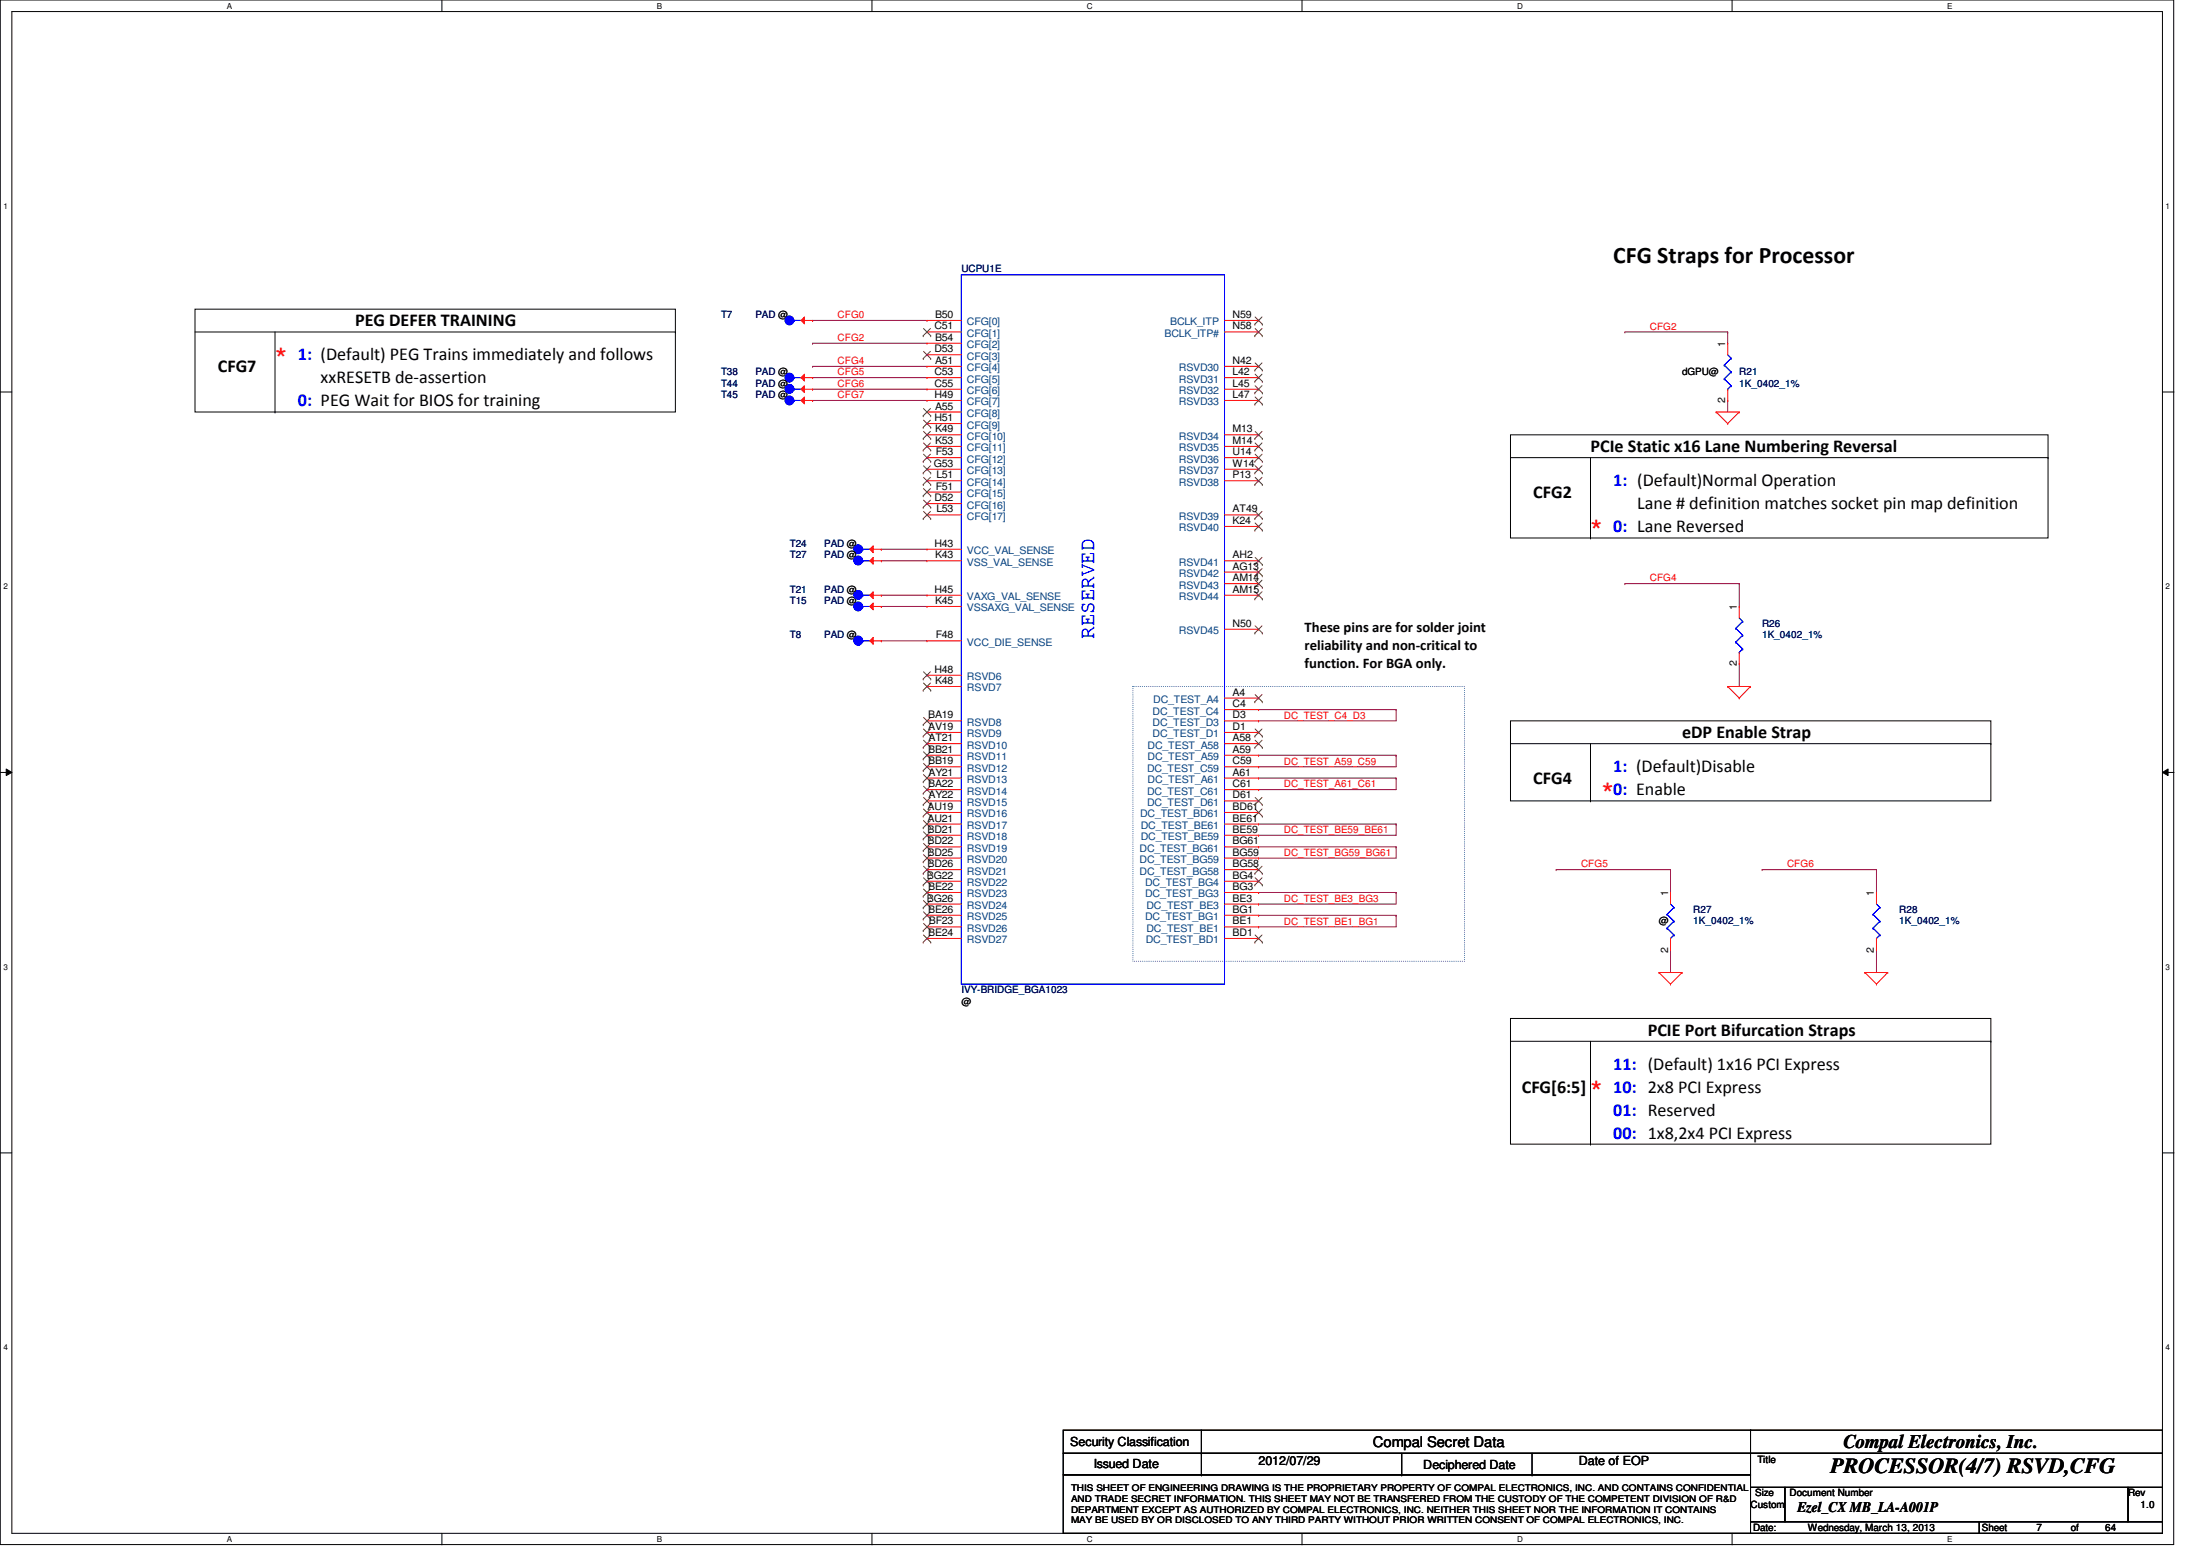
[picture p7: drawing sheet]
<svg xmlns="http://www.w3.org/2000/svg" width="297mm" height="210mm" viewBox="0 0 297 210" stroke-linecap="round" stroke-linejoin="round" font-family="sans-serif">
<path d="M0 0h294.4v209.2h-294.4zM1.6 1.6h291.3v206h-291.3z" fill="none" stroke="#000" stroke-width=".14"/>
<g fill="#fff">
<path d="M30.7 .2h.7v1.2h-.7z"/>
<path d="M30.7 207.9h.7v1.1h-.7z"/>
</g>
<path d="M59.9 0v1.6M59.9 207.6v1.6" fill="none" stroke="#000" stroke-width=".14"/>
<g fill="#fff">
<path d="M89 .2h.7v1.2h-.7z"/>
<path d="M89 207.9h.7v1.1h-.7z"/>
</g>
<path d="M118.1 0v1.6M118.1 207.6v1.6" fill="none" stroke="#000" stroke-width=".14"/>
<g fill="#fff">
<path d="M147.2 .2h.8v1.2h-.8z"/>
<path d="M147.2 207.9h.8v1.1h-.8z"/>
</g>
<path d="M176.4 0v1.6M176.4 207.6v1.6" fill="none" stroke="#000" stroke-width=".14"/>
<g fill="#fff">
<path d="M205.5 .2h.7v1.2h-.7z"/>
<path d="M205.5 207.9h.7v1.1h-.7z"/>
</g>
<path d="M234.6 0v1.6M234.6 207.6v1.6" fill="none" stroke="#000" stroke-width=".14"/>
<g fill="#fff">
<path d="M263.7 .2h.8v1.2h-.8z"/>
<path d="M263.7 207.9h.8v1.1h-.8z"/>
<path d="M.5 27.3h.6v1.2h-.6z"/>
<path d="M293.3 27.3h.6v1.2h-.6z"/>
<path d="M.5 78.8h.6v1.2h-.6z"/>
<path d="M293.3 78.8h.6v1.2h-.6z"/>
</g>
<path d="M0 53.1h1.6M292.9 53.1h1.6" fill="none" stroke="#000" stroke-width=".14"/>
<g fill="#fff">
<path d="M.5 130.3h.6v1.2h-.6z"/>
<path d="M293.3 130.3h.6v1.2h-.6z"/>
</g>
<path d="M0 104.6h1.6M.8 104.1l.8 .5-.8 .4zM292.9 104.6l.8-.5v.9zM292.9 104.6h1.6" fill="none" stroke="#000" stroke-width=".14"/>
<path d="M.8 104.1l.8 .5-.8 .4zM292.9 104.6l.8-.5v.9z" fill="#000"/>
<g fill="#fff">
<path d="M.5 181.9h.6v1.1h-.6z"/>
<path d="M293.3 181.9h.6v1.1h-.6z"/>
</g>
<g fill="none" stroke="#000" stroke-width=".14">
<path d="M26.4 41.9h65.1v13.9h-65.1zM26.4 45h65.1M37.2 55.8h.1M37.2 45v10.8M91.5 45h.1M204.6 58.9h72.8v14h-72.8zM204.6 62h72.8M215.4 72.9h.1M215.4 62v10.9M277.4 62h.1M204.6 97.6h65.1v10.9h-65.1zM204.6 100.7h65.1"/>
<path d="M215.4 108.5h.1M215.4 100.7v7.8M269.7 100.7h.1M204.6 137.9h65.1v17h-65.1zM0 156.1h1.6M204.6 141h65.1M215.4 154.9h.1M215.4 141v13.9M269.7 141h.1M292.9 156.1h1.6M144 193.7h93.1v3.1h-93.1zM144 196.8h93.1v2.9h-93.1z"/>
<path d="M144 199.7h93.1v7.9h-93.1zM162.7 196.8h.1M162.7 199.7h.1M162.7 193.7v6M189.9 199.7h.1M189.9 196.8v2.9M207.5 199.7h.1M207.5 196.8v2.9M237.1 193.7h55.8v3.1h-55.8zM237.1 196.8h55.8v4.6h-55.8zM237.1 201.4h4.7v4.7h-4.7zM237.1 206.1h31v1.5h-31z"/>
<path d="M241.8 201.4h46.4v4.7h-46.4zM268.1 206.1h24.8v1.5h-24.8zM288.2 201.4h4.7v4.7h-4.7z"/>
</g>
<path d="M153.5 93h44.9v37.2h-44.9z" fill="none" stroke="#00f" stroke-width=".14" stroke-dasharray="0 .3"/>
<g fill="none" stroke="#800040" stroke-width=".14">
<path d="M110.1 46.5h.1M110.1 49.6h.1M110.1 51.1h.1M110.1 52.7h.1M110.1 54.2h.1M110.1 43.4h.1M110.1 46.5h15.5M110.1 49.6h15.5M110.1 51.1h15.5M110.1 52.7h15.5M110.1 54.2h15.5M110.1 43.4h15.5"/>
<path d="M220.1 45h.1M220.1 45h13.9M234 45h.1M234 54.2h.1M234 45v1.5M234 54.2v1.6M119.4 74.4h.1M119.4 75.9h.1M119.4 74.4h6.2M119.4 75.9h6.2M220.1 79h.1M220.1 79h15.5"/>
<path d="M235.6 79h.1M235.6 79v3.1M119.4 86.8h.1M119.4 82.1h.1M119.4 80.6h.1M119.4 86.8h6.2M119.4 82.1h6.2M119.4 80.6h6.2M170.5 96.1h.1M170.5 97.6h.1M170.5 96.1h18.6M189.1 96.1h.1"/>
<path d="M189.1 96.1v1.5h-18.6M235.6 89.9h.1M235.6 89.9v3.1M170.5 102.3h.1M170.5 103.8h.1M170.5 105.4h.1M170.5 106.9h.1M170.5 113.1h.1M170.5 111.6h.1M170.5 114.7h.1M170.5 116.2h.1M170.5 102.3h18.6"/>
<path d="M170.5 105.4h18.6M170.5 111.6h18.6M170.5 114.7h18.6M189.1 102.3h.1M189.1 105.4h.1M189.1 114.7h.1M189.1 111.6h.1M189.1 102.3v1.5h-18.6M189.1 105.4v1.5h-18.6M189.1 111.6v1.5h-18.6M189.1 114.7v1.5h-18.6M210.8 117.8h.1"/>
<path d="M210.8 117.8h15.5M226.3 117.8h.1M226.3 117.8v3.1M238.7 117.8h.1M238.7 117.8h15.5M254.2 117.8h.1M254.2 117.8v3.1M170.5 122.4h.1M170.5 120.9h.1M170.5 124h.1M170.5 125.5h.1M170.5 120.9h18.6"/>
<path d="M170.5 124h18.6M189.1 120.9h.1M189.1 124h.1M189.1 120.9v1.5h-18.6M189.1 124v1.5h-18.6M226.3 128.6h.1M226.3 128.6v3.1M254.2 128.6h.1M254.2 128.6v3.1"/>
</g>
<g fill="none" stroke="#f00" stroke-width=".14">
<path d="M232.4 55.8h.1M232.4 55.8h3.2M232.4 55.8l1.6 1.6M234 57.4h.1M235.6 55.8h.1M235.6 55.8l-1.6 1.6M234 93h.1M234 93h3.1M234 93l1.6 1.5M235.6 94.5h.1M237.1 93h.1M237.1 93l-1.5 1.5"/>
<path d="M224.7 131.7h.1M224.7 131.7h3.1M224.7 131.7l1.6 1.6M226.3 133.3h.1M227.8 131.7h.1M227.8 131.7l-1.5 1.6M252.6 131.7h.1M252.6 131.7h3.1M252.6 131.7l1.6 1.6M254.2 133.3h.1M255.7 131.7h.1M255.7 131.7l-1.5 1.6"/>
</g>
<circle cx="106.9" cy="54.2" r=".59" fill="#00f"/>
<g fill="none" stroke="#00f" stroke-width=".14">
<path d="M107.6 54.2h.1M107.6 54.2h.9"/>
<circle cx="106.9" cy="54.2" r=".59"/>
</g>
<circle cx="106.9" cy="54.2" r=".59" fill="#00f"/>
<g fill="none" stroke="#00f" stroke-width=".14">
<path d="M107.6 54.2h.1M107.6 54.2h.9"/>
<circle cx="106.9" cy="54.2" r=".59"/>
</g>
<path d="M108.5 54.2l.5-.4v.9z" fill="#f00"/>
<path d="M108.5 54.2l.5-.4v.9zM108.5 54.2h1.6M110.1 54.2h.1" fill="none" stroke="#f00" stroke-width=".14"/>
<circle cx="116.2" cy="86.8" r=".6" fill="#00f"/>
<g fill="none" stroke="#00f" stroke-width=".14">
<path d="M116.9 86.8h.1M116.9 86.8h.9"/>
<circle cx="116.2" cy="86.8" r=".6"/>
</g>
<circle cx="116.2" cy="86.8" r=".6" fill="#00f"/>
<g fill="none" stroke="#00f" stroke-width=".14">
<path d="M116.9 86.8h.1M116.9 86.8h.9"/>
<circle cx="116.2" cy="86.8" r=".6"/>
</g>
<path d="M117.8 86.8l.5-.5v.9z" fill="#f00"/>
<path d="M117.8 86.8l.5-.5v.9zM117.8 86.8h1.6M119.4 86.8h.1" fill="none" stroke="#f00" stroke-width=".14"/>
<circle cx="116.2" cy="82.1" r=".59" fill="#00f"/>
<g fill="none" stroke="#00f" stroke-width=".14">
<path d="M116.9 82.1h.1M116.9 82.1h.9"/>
<circle cx="116.2" cy="82.1" r=".59"/>
</g>
<circle cx="116.2" cy="82.1" r=".59" fill="#00f"/>
<g fill="none" stroke="#00f" stroke-width=".14">
<path d="M116.9 82.1h.1M116.9 82.1h.9"/>
<circle cx="116.2" cy="82.1" r=".59"/>
</g>
<path d="M117.8 82.1l.5-.4v.9z" fill="#f00"/>
<path d="M117.8 82.1l.5-.4v.9zM117.8 82.1h1.6M119.4 82.1h.1M226.3 120.9h.1M226.3 128.6h.1M226.3 120.9v1.5M226.3 127.1v1.5" fill="none" stroke="#f00" stroke-width=".14"/>
<path d="M225.8 123.8h.1M225.8 125.7h.1M225.8 123.8l.9 1M225.8 125.7l.9 .9M226.3 127.1h.1M226.3 122.4l.4 .5M226.7 122.9h.1M226.7 124.8h.1M226.7 126.6h.1M226.7 122.9l-.9 .9M226.7 124.8l-.9 .9M226.7 126.6l-.4 .5" fill="none" stroke="#00f" stroke-width=".14"/>
<circle cx="116.2" cy="80.6" r=".59" fill="#00f"/>
<g fill="none" stroke="#00f" stroke-width=".14">
<path d="M116.9 80.6h.1M116.9 80.6h.9"/>
<circle cx="116.2" cy="80.6" r=".59"/>
</g>
<circle cx="116.2" cy="80.6" r=".59" fill="#00f"/>
<g fill="none" stroke="#00f" stroke-width=".14">
<path d="M116.9 80.6h.1M116.9 80.6h.9"/>
<circle cx="116.2" cy="80.6" r=".59"/>
</g>
<path d="M117.8 80.6l.5-.5v1z" fill="#f00"/>
<path d="M117.8 80.6l.5-.5v1zM117.8 80.6h1.6M119.4 80.6h.1" fill="none" stroke="#f00" stroke-width=".14"/>
<circle cx="116.2" cy="74.4" r=".59" fill="#00f"/>
<g fill="none" stroke="#00f" stroke-width=".14">
<path d="M116.9 74.4h.1M116.9 74.4h.9"/>
<circle cx="116.2" cy="74.4" r=".59"/>
</g>
<circle cx="116.2" cy="74.4" r=".59" fill="#00f"/>
<g fill="none" stroke="#00f" stroke-width=".14">
<path d="M116.9 74.4h.1M116.9 74.4h.9"/>
<circle cx="116.2" cy="74.4" r=".59"/>
</g>
<path d="M117.8 74.4l.5-.5v.9z" fill="#f00"/>
<path d="M117.8 74.4l.5-.5v.9zM117.8 74.4h1.6M119.4 74.4h.1" fill="none" stroke="#f00" stroke-width=".14"/>
<circle cx="106.9" cy="43.4" r=".59" fill="#00f"/>
<g fill="none" stroke="#00f" stroke-width=".14">
<path d="M107.6 43.4h.1M107.6 43.4h.9"/>
<circle cx="106.9" cy="43.4" r=".59"/>
</g>
<circle cx="106.9" cy="43.4" r=".59" fill="#00f"/>
<g fill="none" stroke="#00f" stroke-width=".14">
<path d="M107.6 43.4h.1M107.6 43.4h.9"/>
<circle cx="106.9" cy="43.4" r=".59"/>
</g>
<path d="M108.5 43.4l.5-.5v1z" fill="#f00"/>
<path d="M108.5 43.4l.5-.5v1zM108.5 43.4h1.6M110.1 43.4h.1" fill="none" stroke="#f00" stroke-width=".14"/>
<circle cx="116.2" cy="75.9" r=".59" fill="#00f"/>
<g fill="none" stroke="#00f" stroke-width=".14">
<path d="M116.9 75.9h.1M116.9 75.9h.9"/>
<circle cx="116.2" cy="75.9" r=".59"/>
</g>
<circle cx="116.2" cy="75.9" r=".59" fill="#00f"/>
<g fill="none" stroke="#00f" stroke-width=".14">
<path d="M116.9 75.9h.1M116.9 75.9h.9"/>
<circle cx="116.2" cy="75.9" r=".59"/>
</g>
<path d="M117.8 75.9l.5-.4v.9z" fill="#f00"/>
<path d="M117.8 75.9l.5-.4v.9zM117.8 75.9h1.6M119.4 75.9h.1M235.6 82.1h.1M235.6 89.9h.1M235.6 82.1v1.6M235.6 88.3v1.6M254.2 120.9h.1M254.2 128.6h.1M254.2 120.9v1.5M254.2 127.1v1.5" fill="none" stroke="#f00" stroke-width=".14"/>
<g fill="none" stroke="#00f" stroke-width=".14">
<path d="M235.1 85.1h.1M235.1 87h.1M235.1 85.1l.9 .9M235.1 87l.9 .9M235.6 88.3h.1M235.6 83.7l.4 .5M236 84.2h.1M236 86h.1M236 87.9h.1M236 84.2l-.9 .9M236 86l-.9 1M236 87.9l-.4 .4"/>
<path d="M253.7 123.8h.1M253.7 125.7h.1M253.7 123.8l.9 1M253.7 125.7l.9 .9M254.2 127.1h.1M254.2 122.4l.4 .5M254.6 122.9h.1M254.6 124.8h.1M254.6 126.6h.1M254.6 122.9l-.9 .9M254.6 124.8l-.9 .9M254.6 126.6l-.4 .5"/>
</g>
<circle cx="106.9" cy="51.1" r=".59" fill="#00f"/>
<g fill="none" stroke="#00f" stroke-width=".14">
<path d="M107.6 51.1h.1M107.6 51.1h.9"/>
<circle cx="106.9" cy="51.1" r=".59"/>
</g>
<circle cx="106.9" cy="51.1" r=".59" fill="#00f"/>
<g fill="none" stroke="#00f" stroke-width=".14">
<path d="M107.6 51.1h.1M107.6 51.1h.9"/>
<circle cx="106.9" cy="51.1" r=".59"/>
</g>
<path d="M108.5 51.1l.5-.4v.9z" fill="#f00"/>
<path d="M108.5 51.1l.5-.4v.9zM108.5 51.1h1.6M110.1 51.1h.1M234 46.5h.1M234 54.2h.1M234 46.5v1.5M234 52.7v1.5" fill="none" stroke="#f00" stroke-width=".14"/>
<path d="M233.5 49.4h.1M233.5 51.3h.1M233.5 49.4l1 1M233.5 51.3l1 .9M234 52.7h.1M234 48l.5 .5M234.5 48.5h.1M234.5 50.4h.1M234.5 52.2h.1M234.5 48.5l-1 .9M234.5 50.4l-1 .9M234.5 52.2l-.5 .5" fill="none" stroke="#00f" stroke-width=".14"/>
<circle cx="106.9" cy="52.7" r=".59" fill="#00f"/>
<g fill="none" stroke="#00f" stroke-width=".14">
<path d="M107.6 52.7h.1M107.6 52.7h.9"/>
<circle cx="106.9" cy="52.7" r=".59"/>
</g>
<circle cx="106.9" cy="52.7" r=".59" fill="#00f"/>
<g fill="none" stroke="#00f" stroke-width=".14">
<path d="M107.6 52.7h.1M107.6 52.7h.9"/>
<circle cx="106.9" cy="52.7" r=".59"/>
</g>
<path d="M108.5 52.7l.5-.5v1z" fill="#f00"/>
<g fill="none" stroke="#f00" stroke-width=".14">
<path d="M108.5 52.7l.5-.5v1zM108.5 52.7h1.6M110.1 52.7h.1M125.6 43.4h.1M125.6 45h.1M125.6 46.5h.1M125.6 48h.1M125.6 49.6h.1M125.6 51.1h.1M125.6 52.7h.1M125.6 54.2h.1M125.6 55.8h.1"/>
<path d="M125.6 57.4h.1M125.6 58.9h.1M125.6 52.7h4.6M125.6 43.4h4.6M125.6 45h4.6M125.6 46.5h4.6M125.6 48h4.6M125.6 49.6h4.6M125.6 51.1h4.6M125.6 54.2h4.6M125.6 55.8h4.6M125.6 57.4h4.6"/>
<path d="M125.6 58.9h4.6M165.9 52.7h4.6M165.9 43.4h4.6M165.9 45h4.6M165.9 49.6h4.6M165.9 51.1h4.6M165.9 54.2h4.6M165.9 58.9h4.6M170.5 49.6h.1M170.5 51.1h.1M170.5 52.7h.1M170.5 54.2h.1"/>
<path d="M170.5 58.9h.1M170.5 43.4h.1M170.5 45h.1M125.6 60.5h.1M125.6 62h.1M125.6 63.5h.1M125.6 65.1h.1M125.6 66.6h.1M125.6 68.2h.1M125.6 69.7h.1M125.6 74.4h.1M125.6 75.9h.1"/>
<path d="M125.6 60.5h4.6M125.6 62h4.6M125.6 63.5h4.6M125.6 65.1h4.6M125.6 66.6h4.6M125.6 68.2h4.6M125.6 69.7h4.6M125.6 74.4h4.6M125.6 75.9h4.6M165.9 60.5h4.6M165.9 62h4.6M165.9 63.5h4.6"/>
<path d="M165.9 65.1h4.6M165.9 69.7h4.6M165.9 75.9h4.6M165.9 77.5h4.6M165.9 79h4.6M165.9 71.3h4.6M170.5 75.9h.1M170.5 77.5h.1M170.5 79h.1M170.5 60.5h.1M170.5 62h.1M170.5 63.5h.1"/>
<path d="M170.5 65.1h.1M170.5 69.7h.1M170.5 71.3h.1M125.6 80.6h.1M125.6 82.1h.1M125.6 86.8h.1M125.6 97.6h.1M125.6 99.2h.1M125.6 91.4h.1M125.6 93h.1M125.6 99.2h4.6M125.6 97.6h4.6"/>
<path d="M125.6 80.6h4.6M125.6 82.1h4.6M125.6 86.8h4.6M125.6 91.4h4.6M125.6 93h4.6M165.9 94.5h4.6M165.9 96.1h4.6M165.9 99.2h4.6M165.9 97.6h4.6M165.9 80.6h4.6M165.9 85.2h4.6M170.5 94.5h.1"/>
<path d="M170.5 96.1h.1M170.5 99.2h.1M170.5 97.6h.1M170.5 80.6h.1M170.5 85.2h.1M125.6 100.7h.1M125.6 102.3h.1M125.6 103.8h.1M125.6 105.4h.1M125.6 106.9h.1M125.6 108.5h.1M125.6 110h.1"/>
<path d="M125.6 111.6h.1M125.6 113.1h.1M125.6 114.7h.1M125.6 116.2h.1M125.6 117.8h.1M125.6 119.3h.1M125.6 100.7h4.6M125.6 102.3h4.6M125.6 105.4h4.6M125.6 110h4.6M125.6 113.1h4.6M125.6 111.6h4.6"/>
<path d="M125.6 119.3h4.6M125.6 117.8h4.6M125.6 116.2h4.6M125.6 114.7h4.6M125.6 103.8h4.6M125.6 106.9h4.6M125.6 108.5h4.6M165.9 100.7h4.6M165.9 102.3h4.6M165.9 105.4h4.6M165.9 110h4.6M165.9 113.1h4.6"/>
<path d="M165.9 111.6h4.6M165.9 119.3h4.6M165.9 117.8h4.6M165.9 116.2h4.6M165.9 114.7h4.6M165.9 103.8h4.6M165.9 106.9h4.6M165.9 108.5h4.6M170.5 100.7h.1M170.5 102.3h.1M170.5 105.4h.1M170.5 110h.1"/>
<path d="M170.5 113.1h.1M170.5 111.6h.1M170.5 119.3h.1M170.5 117.8h.1M170.5 116.2h.1M170.5 114.7h.1M170.5 103.8h.1M170.5 106.9h.1M170.5 108.5h.1M125.6 120.9h.1M125.6 122.4h.1M125.6 124h.1"/>
<path d="M125.6 125.5h.1M125.6 127.1h.1M125.6 127.1h4.6M125.6 125.5h4.6M125.6 122.4h4.6M125.6 124h4.6M125.6 120.9h4.6M165.9 127.1h4.6M165.9 125.5h4.6M165.9 122.4h4.6M165.9 124h4.6M165.9 120.9h4.6"/>
<path d="M170.5 127.1h.1M170.5 125.5h.1M170.5 122.4h.1M170.5 124h.1M170.5 120.9h.1"/>
</g>
<path d="M130.2 37.2h35.7v96.1h-35.7z" fill="none" stroke="#00f" stroke-width=".14"/>
<g fill="none" stroke="#804000" stroke-width=".14">
<path d="M125 45.5h.1M125 48.6h.1M125 56.3h.1M125 57.9h.1M125 59.4h.1M125.1 44.5l1 1M125.1 47.6l1 1M125.1 55.3l1 1M125.1 56.9l1 1M125.1 58.4l1 1M125.1 60l1 1M126 44.5l-1 1"/>
<path d="M126 47.6l-1 1M126 55.3l-1 1M126 56.9l-1 1M126 58.4l-1 1M126 60l-1 1M126.1 45.5h.1M126.1 48.6h.1M126.1 56.3h.1M126.1 57.9h.1M126.1 59.4h.1M170 50.1h.1M170 51.6h.1"/>
<path d="M170 53.2h.1M170 54.7h.1M170 59.4h.1M170 43.9h.1M170 45.5h.1M170 49.1l1 1M170 50.7l1 .9M170 52.2l1 1M170 53.8l1 .9M170 58.4l1 1M170 60l1 1M170 42.9l1 1"/>
<path d="M170 44.5l1 1M170.9 53.8l-.9 .9M170.9 58.4l-.9 1M170.9 49.1l-.9 1M170.9 50.7l-.9 .9M170.9 52.2l-.9 1M170.9 60l-.9 1M170.9 42.9l-.9 1M170.9 44.5l-.9 1M171 50.1h.1M171 51.6h.1M171 53.2h.1"/>
<path d="M171 54.7h.1M171 59.4h.1M171 43.9h.1M171 45.5h.1M125 61h.1M125 62.5h.1M125 64.1h.1M125 65.6h.1M125 67.1h.1M125 68.7h.1M125 70.2h.1M125.1 61.5l1 1"/>
<path d="M125.1 63.1l1 1M125.1 64.6l1 1M125.1 66.2l1 .9M125.1 67.7l1 1M125.1 69.3l1 .9M126 61.5l-1 1M126 63.1l-1 1M126 64.6l-1 1M126 66.2l-1 .9M126 67.7l-1 1M126 69.3l-1 .9M126.1 61h.1"/>
<path d="M126.1 62.5h.1M126.1 64.1h.1M126.1 65.6h.1M126.1 67.1h.1M126.1 68.7h.1M126.1 70.2h.1M170 76.5h.1M170 78h.1M170 79.5h.1M170 61h.1M170 62.5h.1M170 64.1h.1"/>
<path d="M170 65.6h.1M170 70.2h.1M170 71.8h.1M170 75.5l1 1M170 77l1 1M170 78.6l1 .9M170 61.5l1 1M170 63.1l1 1M170 64.6l1 1M170 69.3l1 .9M170 70.8l1 1M170.9 75.5l-.9 1"/>
<path d="M170.9 77l-.9 1M170.9 78.6l-.9 .9M170.9 63.1l-.9 1M170.9 61.5l-.9 1M170.9 64.6l-.9 1M170.9 69.3l-.9 .9M170.9 70.8l-.9 1M171 76.5h.1M171 78h.1M171 79.5h.1M171 61h.1M171 62.5h.1"/>
<path d="M171 64.1h.1M171 65.6h.1M171 70.2h.1M171 71.8h.1M125 98.1h.1M125 99.7h.1M125 91.9h.1M125 93.5h.1M125.1 97.2l1 .9M125.1 98.7l1 1M125.1 91l1 .9M125.1 92.5l1 1"/>
<path d="M126 97.2l-1 .9M126 98.7l-1 1M126 91l-1 .9M126 92.5l-1 1M126.1 98.1h.1M126.1 99.7h.1M126.1 91.9h.1M126.1 93.5h.1M170 95h.1M170 99.7h.1M170 81.1h.1M170 85.7h.1"/>
<path d="M170 94.1l1 .9M170 98.7l1 1M170 80.1l1 1M170 84.8l1 .9M170.9 94.1l-.9 .9M170.9 98.7l-.9 1M170.9 80.1l-.9 1M170.9 84.8l-.9 .9M171 95h.1M171 99.7h.1M171 81.1h.1M171 85.7h.1"/>
<path d="M125 101.2h.1M125 102.8h.1M125 104.4h.1M125 105.9h.1M125 107.4h.1M125 109h.1M125 110.5h.1M125 112.1h.1M125 113.6h.1M125 115.2h.1M125 116.7h.1M125 118.3h.1"/>
<path d="M125 119.8h.1M125.1 100.2l1 1M125.1 101.8l1 1M125.1 103.4l1 1M125.1 104.9l1 1M125.1 106.5l1 .9M125.1 108l1 1M125.1 109.6l1 .9M125.1 111.1l1 1M125.1 112.6l1 1M125.1 114.2l1 1M125.1 115.7l1 1"/>
<path d="M125.1 117.3l1 1M125.1 118.9l1 .9M126 100.2l-1 1M126 101.8l-1 1M126 103.4l-1 1M126 104.9l-1 1M126 106.5l-1 .9M126 108l-1 1M126 109.6l-1 .9M126 111.1l-1 1M126 112.6l-1 1M126 114.2l-1 1"/>
<path d="M126 115.7l-1 1M126 117.3l-1 1M126 118.9l-1 .9M126.1 101.2h.1M126.1 102.8h.1M126.1 104.4h.1M126.1 105.9h.1M126.1 107.4h.1M126.1 109h.1M126.1 110.5h.1M126.1 112.1h.1M126.1 113.6h.1"/>
<path d="M126.1 115.2h.1M126.1 116.7h.1M126.1 118.3h.1M126.1 119.8h.1M170 101.2h.1M170 110.5h.1M170 119.8h.1M170 118.3h.1M170 109h.1M170 100.2l1 1M170 109.6l1 .9M170 118.9l1 .9"/>
<path d="M170 117.3l1 1M170 108l1 1M170.9 100.2l-.9 1M170.9 109.6l-.9 .9M170.9 118.9l-.9 .9M170.9 117.3l-.9 1M170.9 108l-.9 1M171 101.2h.1M171 110.5h.1M171 119.8h.1M171 118.3h.1M171 109h.1"/>
<path d="M125 121.4h.1M125 122.9h.1M125 124.5h.1M125 126h.1M125 127.6h.1M125.1 120.4l1 1M125.1 122l1 .9M125.1 123.5l1 1M125.1 125.1l1 .9M125.1 126.6l1 1M126 120.4l-1 1M126 122l-1 .9"/>
<path d="M126 125.1l-1 .9M126 123.5l-1 1M126 126.6l-1 1M126.1 121.4h.1M126.1 122.9h.1M126.1 124.5h.1M126.1 126h.1M126.1 127.6h.1M170 127.6h.1M170 126.6l1 1M170.9 126.6l-.9 1M171 127.6h.1"/>
</g>
<g font-size="4.1" fill="#f00">
<text x="37.2" y="50.2">*</text>
<text x="215.4" y="73.4">*</text>
<text x="217" y="109.1">*</text>
<text x="215.4" y="149.4">*</text>
</g>
<text font-size="3.2" x="218.5" y="35.6">CFG Straps for Processor</text>
<text font-size="2.9" fill="#00f" x="148.2" y="86.5" transform="rotate(-90 148.2 86.5)">RESERVED</text>
<text font-size="2.9" x="247.9" y="199.4">PROCESSOR(4/7) RSVD,CFG</text>
<text font-size="2.6" x="249.7" y="196">Compal Electronics, Inc.</text>
<g font-size="2.5">
<text x="48.1" y="44.2">PEG DEFER TRAINING</text>
<text x="29.5" y="50.4">CFG7</text>
<text x="43.4" y="51.8">xxRESETB de-assertion</text>
<text x="215.4" y="61.2">PCIe Static x16 Lane Numbering Reversal</text>
<text x="207.7" y="67.4">CFG2</text>
<text x="221.8" y="68.9">Lane # definition matches socket pin map definition</text>
<text x="227.8" y="99.9">eDP Enable Strap</text>
<text x="207.7" y="106.2">CFG4</text>
<text x="223.2" y="140.3">PCIE Port Bifurcation Straps</text>
<text x="206.1" y="148">CFG[6:5]</text>
</g>
<g font-size="2.5" fill="#00f">
<text x="40.3" y="48.8">1: (Default) PEG Trains immediately and follows</text>
<text x="40.3" y="55">0: PEG Wait for BIOS for training</text>
<text x="218.5" y="65.9">1: (Default)Normal Operation</text>
<text x="218.5" y="72.1">0: Lane Reversed</text>
<text x="218.5" y="104.6">1: (Default)Disable</text>
<text x="218.5" y="107.7">0: Enable</text>
<text x="218.5" y="144.9">11: (Default) 1x16 PCI Express</text>
<text x="218.5" y="148">10: 2x8 PCI Express</text>
<text x="218.5" y="151.1">01: Reserved</text>
<text x="218.5" y="154.2">00: 1x8,2x4 PCI Express</text>
</g>
<g font-size="2">
<text x="176.7" y="85.6">These pins are for solder joint</text>
<text x="176.7" y="88.1">reliability and non-critical to</text>
<text x="176.7" y="90.5">function. For BGA only.</text>
<text x="186" y="196">Compal Secret Data</text>
<text x="243.5" y="204.8">Ezel_CX MB_LA-A001P</text>
</g>
<g font-size="1.7">
<text x="144.9" y="195.8">Security Classification</text>
<text x="148.2" y="198.8">Issued Date</text>
<text x="170.5" y="198.3">2012/07/29</text>
<text x="192.8" y="198.9">Deciphered Date</text>
<text x="213.9" y="198.3">Date of EOP</text>
</g>
<g font-size="1.4" fill="#000080">
<text x="130.2" y="36.9">UCPU1E</text>
<text x="97.7" y="43.1">T7</text>
<text x="102.3" y="43.1">PAD @</text>
<text x="97.7" y="53.9">T45</text>
<text x="97.7" y="50.8">T38</text>
<text x="97.7" y="52.4">T44</text>
<text x="102.3" y="53.9">PAD @</text>
<text x="102.3" y="50.8">PAD @</text>
<text x="102.3" y="52.4">PAD @</text>
<text x="235.6" y="50.8">R21</text>
<text x="235.6" y="52.4">1K_0402_1%</text>
<text x="107" y="74.1">T24</text>
<text x="107" y="75.6">T27</text>
<text x="111.6" y="74.1">PAD @</text>
<text x="111.6" y="75.6">PAD @</text>
<text x="107" y="81.8">T15</text>
<text x="107" y="80.3">T21</text>
<text x="111.6" y="81.8">PAD @</text>
<text x="111.6" y="80.3">PAD @</text>
<text x="107" y="86.4">T8</text>
<text x="111.6" y="86.4">PAD @</text>
<text x="238.7" y="84.9">R26</text>
<text x="238.7" y="86.4">1K_0402_1%</text>
<text x="229.4" y="123.7">R27</text>
<text x="229.4" y="125.2">1K_0402_1%</text>
<text x="257.3" y="123.7">R28</text>
<text x="257.3" y="125.2">1K_0402_1%</text>
<text x="130.2" y="134.5">IVY-BRIDGE_BGA1023</text>
</g>
<g font-size="1.4" fill="#f00">
<text x="113.4" y="46.2">CFG2</text>
<text x="113.4" y="43.1">CFG0</text>
<text x="223.5" y="44.7">CFG2</text>
<text x="113.4" y="49.3">CFG4</text>
<text x="113.4" y="50.8">CFG5</text>
<text x="113.4" y="52.4">CFG6</text>
<text x="113.4" y="53.9">CFG7</text>
<text x="223.5" y="78.7">CFG4</text>
<text x="173.9" y="97.3">DC_TEST_C4_D3</text>
<text x="173.9" y="103.5">DC_TEST_A59_C59</text>
<text x="173.9" y="106.6">DC_TEST_A61_C61</text>
<text x="173.9" y="112.8">DC_TEST_BE59_BE61</text>
<text x="173.9" y="115.9">DC_TEST_BG59_BG61</text>
<text x="214.2" y="117.5">CFG5</text>
<text x="242.1" y="117.5">CFG6</text>
<text x="173.9" y="122.1">DC_TEST_BE3_BG3</text>
<text x="173.9" y="125.2">DC_TEST_BE1_BG1</text>
</g>
<g font-size="1.4">
<text x="126.6" y="44.6">C51</text>
<text x="126.6" y="47.7">D53</text>
<text x="126.7" y="43.1">B50</text>
<text x="126.7" y="46.1">B54</text>
<text x="167" y="43.1">N59</text>
<text x="167" y="44.6">N58</text>
<text x="233.7" y="46.9" transform="rotate(-90 233.7 46.9)">1</text>
<text x="126.6" y="50.8">C53</text>
<text x="126.6" y="52.4">C55</text>
<text x="126.6" y="53.9">H49</text>
<text x="126.7" y="49.3">A51</text>
<text x="167" y="49.3">N42</text>
<text x="167" y="50.8">L42</text>
<text x="167" y="52.4">L45</text>
<text x="167" y="53.9">L47</text>
<text x="227.8" y="50.8">dGPU@</text>
<text x="126.6" y="57">H51</text>
<text x="126.7" y="55.5">A55</text>
<text x="126.7" y="58.5">K49</text>
<text x="167" y="58.5">M13</text>
<text x="233.7" y="54.6" transform="rotate(-90 233.7 54.6)">2</text>
<text x="126.5" y="63.2">G53</text>
<text x="126.7" y="60.1">K53</text>
<text x="126.7" y="61.6">F53</text>
<text x="126.8" y="64.8">L51</text>
<text x="167" y="60.1">M14</text>
<text x="167" y="61.6">U14</text>
<text x="167" y="63.2">W14</text>
<text x="167" y="64.8">P13</text>
<text x="126.6" y="67.9">D52</text>
<text x="126.7" y="66.3">F51</text>
<text x="126.8" y="69.4">L53</text>
<text x="167" y="69.4">AT49</text>
<text x="167" y="71">K24</text>
<text x="126.6" y="74">H43</text>
<text x="126.7" y="75.6">K43</text>
<text x="167" y="75.6">AH2</text>
<text x="167" y="77.1">AG13</text>
<text x="126.6" y="80.3">H45</text>
<text x="126.7" y="81.8">K45</text>
<text x="167" y="78.7">AM14</text>
<text x="167" y="80.3">AM15</text>
<text x="235.2" y="82.6" transform="rotate(-90 235.2 82.6)">1</text>
<text x="126.7" y="86.4">F48</text>
<text x="167" y="84.9">N50</text>
<text x="126.6" y="91.1">H48</text>
<text x="126.7" y="92.6">K48</text>
<text x="167" y="94.2">A4</text>
<text x="167" y="95.8">C4</text>
<text x="235.2" y="90.3" transform="rotate(-90 235.2 90.3)">2</text>
<text x="125.7" y="97.3">BA19</text>
<text x="125.7" y="98.8">AV19</text>
<text x="125.7" y="101.9">BB21</text>
<text x="125.8" y="100.4">AT21</text>
<text x="167" y="100.4">A58</text>
<text x="167" y="101.9">A59</text>
<text x="167" y="98.8">D1</text>
<text x="167" y="97.3">D3</text>
<text x="125.7" y="103.5">BB19</text>
<text x="125.7" y="106.6">BA22</text>
<text x="125.8" y="105">AY21</text>
<text x="167" y="105">A61</text>
<text x="167" y="103.5">C59</text>
<text x="167" y="106.6">C61</text>
<text x="125.6" y="109.7">AU19</text>
<text x="125.6" y="111.3">AU21</text>
<text x="125.6" y="112.8">BD21</text>
<text x="125.8" y="108.1">AY22</text>
<text x="167" y="109.7">BD61</text>
<text x="167" y="112.8">BE59</text>
<text x="167" y="111.3">BE61</text>
<text x="167" y="108.1">D61</text>
<text x="125.6" y="119">BG22</text>
<text x="125.6" y="114.3">BD22</text>
<text x="125.6" y="115.9">BD25</text>
<text x="125.6" y="117.4">BD26</text>
<text x="167" y="119">BG4</text>
<text x="167" y="117.4">BG58</text>
<text x="167" y="115.9">BG59</text>
<text x="167" y="114.3">BG61</text>
<text x="125.6" y="122.1">BG26</text>
<text x="125.7" y="120.5">BE22</text>
<text x="125.7" y="123.6">BE26</text>
<text x="125.8" y="125.2">BF23</text>
<text x="167" y="125.2">BE1</text>
<text x="167" y="122.1">BE3</text>
<text x="167" y="123.6">BG1</text>
<text x="167" y="120.5">BG3</text>
<text x="224.7" y="125.2">@</text>
<text x="225.9" y="121.3" transform="rotate(-90 225.9 121.3)">1</text>
<text x="253.8" y="121.3" transform="rotate(-90 253.8 121.3)">1</text>
<text x="125.7" y="126.7">BE24</text>
<text x="167" y="126.7">BD1</text>
<text x="225.9" y="129" transform="rotate(-90 225.9 129)">2</text>
<text x="253.8" y="129" transform="rotate(-90 253.8 129)">2</text>
<text x="130.2" y="136.1">@</text>
<text x="237.7" y="202.6">Size</text>
<text x="238" y="198.2">Title</text>
<text x="242.4" y="202.6">Document Number</text>
<text x="288.2" y="202.6">Rev</text>
<text x="237.1" y="204.2">Custom</text>
<text x="237.4" y="207.3">Date:</text>
<text x="244.9" y="207.3">Wednesday, March 13, 2013</text>
<text x="268.4" y="207.3">Sheet</text>
<text x="275.8" y="207.3">7</text>
<text x="280.5" y="207.3">of</text>
<text x="285.2" y="207.3">64</text>
<text x="289.9" y="204.2">1.0</text>
</g>
<g font-size="1.4" fill="#004080">
<text x="131" y="44.1">CFG[0]</text>
<text x="131" y="45.6">CFG[1]</text>
<text x="131" y="47.2">CFG[2]</text>
<text x="157.7" y="45.6">BCLK_ITP#</text>
<text x="158.5" y="44.1">BCLK_ITP</text>
<text x="131" y="48.7">CFG[3]</text>
<text x="131" y="50.3">CFG[4]</text>
<text x="131" y="51.8">CFG[5]</text>
<text x="131" y="53.4">CFG[6]</text>
<text x="159.7" y="50.3">RSVD30</text>
<text x="159.7" y="51.8">RSVD31</text>
<text x="159.7" y="53.4">RSVD32</text>
<text x="131" y="54.9">CFG[7]</text>
<text x="131" y="56.5">CFG[8]</text>
<text x="131" y="58">CFG[9]</text>
<text x="131" y="59.6">CFG[10]</text>
<text x="159.7" y="54.9">RSVD33</text>
<text x="159.7" y="59.6">RSVD34</text>
<text x="131" y="61.1">CFG[11]</text>
<text x="131" y="62.7">CFG[12]</text>
<text x="131" y="64.2">CFG[13]</text>
<text x="131" y="65.8">CFG[14]</text>
<text x="159.7" y="61.1">RSVD35</text>
<text x="159.7" y="62.7">RSVD36</text>
<text x="159.7" y="64.2">RSVD37</text>
<text x="159.7" y="65.8">RSVD38</text>
<text x="131" y="67.3">CFG[15]</text>
<text x="131" y="68.9">CFG[16]</text>
<text x="131" y="70.4">CFG[17]</text>
<text x="159.7" y="70.4">RSVD39</text>
<text x="159.7" y="72">RSVD40</text>
<text x="131" y="75.1">VCC_VAL_SENSE</text>
<text x="131" y="76.6">VSS_VAL_SENSE</text>
<text x="159.7" y="76.6">RSVD41</text>
<text x="131" y="81.3">VAXG_VAL_SENSE</text>
<text x="131" y="82.8">VSSAXG_VAL_SENSE</text>
<text x="159.7" y="78.1">RSVD42</text>
<text x="159.7" y="79.7">RSVD43</text>
<text x="159.7" y="81.3">RSVD44</text>
<text x="131" y="87.5">VCC_DIE_SENSE</text>
<text x="159.7" y="85.9">RSVD45</text>
<text x="131" y="92.1">RSVD6</text>
<text x="131" y="93.6">RSVD7</text>
<text x="156.2" y="95.2">DC_TEST_A4</text>
<text x="131" y="98.3">RSVD8</text>
<text x="131" y="99.9">RSVD9</text>
<text x="131" y="101.4">RSVD10</text>
<text x="155.4" y="101.4">DC_TEST_A58</text>
<text x="156.1" y="96.8">DC_TEST_C4</text>
<text x="156.1" y="99.9">DC_TEST_D1</text>
<text x="156.1" y="98.3">DC_TEST_D3</text>
<text x="131" y="103">RSVD11</text>
<text x="131" y="104.5">RSVD12</text>
<text x="131" y="106">RSVD13</text>
<text x="131" y="107.6">RSVD14</text>
<text x="155.4" y="104.5">DC_TEST_C59</text>
<text x="155.4" y="107.6">DC_TEST_C61</text>
<text x="155.4" y="103">DC_TEST_A59</text>
<text x="155.4" y="106">DC_TEST_A61</text>
<text x="131" y="109.1">RSVD15</text>
<text x="131" y="110.7">RSVD16</text>
<text x="131" y="112.3">RSVD17</text>
<text x="131" y="113.8">RSVD18</text>
<text x="154.4" y="110.7">DC_TEST_BD61</text>
<text x="154.5" y="113.8">DC_TEST_BE59</text>
<text x="154.5" y="112.3">DC_TEST_BE61</text>
<text x="155.4" y="109.1">DC_TEST_D61</text>
<text x="131" y="115.4">RSVD19</text>
<text x="131" y="116.9">RSVD20</text>
<text x="131" y="118.4">RSVD21</text>
<text x="154.3" y="118.4">DC_TEST_BG58</text>
<text x="154.3" y="116.9">DC_TEST_BG59</text>
<text x="154.3" y="115.4">DC_TEST_BG61</text>
<text x="131" y="120">RSVD22</text>
<text x="131" y="121.5">RSVD23</text>
<text x="131" y="123.1">RSVD24</text>
<text x="131" y="124.6">RSVD25</text>
<text x="155.1" y="124.6">DC_TEST_BG1</text>
<text x="155.1" y="121.5">DC_TEST_BG3</text>
<text x="155.1" y="120">DC_TEST_BG4</text>
<text x="155.3" y="123.1">DC_TEST_BE3</text>
<text x="131" y="126.2">RSVD26</text>
<text x="131" y="127.8">RSVD27</text>
<text x="155.2" y="127.8">DC_TEST_BD1</text>
<text x="155.3" y="126.2">DC_TEST_BE1</text>
</g>
<g font-size="1.2">
<text x="145.1" y="203.4">AND TRADE SECRET INFORMATION. THIS SHEET MAY NOT BE TRANSFERED FROM THE CUSTODY OF THE COMPETENT DIVISION OF R&amp;D</text>
<text x="145.1" y="202">THIS SHEET OF ENGINEERING DRAWING IS THE PROPRIETARY PROPERTY OF COMPAL ELECTRONICS, INC. AND CONTAINS CONFIDENTIAL</text>
<text x="145.1" y="206.3">MAY BE USED BY OR DISCLOSED TO ANY THIRD PARTY WITHOUT PRIOR WRITTEN CONSENT OF COMPAL ELECTRONICS, INC.</text>
<text x="145.1" y="204.9">DEPARTMENT EXCEPT AS AUTHORIZED BY COMPAL ELECTRONICS, INC. NEITHER THIS SHEET NOR THE INFORMATION IT CONTAINS</text>
</g>
<g font-size="1.1">
<text x="30.7" y="1.2">A</text>
<text x="89" y="1.2">B</text>
<text x="147.2" y="1.2">C</text>
<text x="205.5" y="1.2">D</text>
<text x="263.7" y="1.2">E</text>
<text x=".5" y="28.3">1</text>
<text x="293.3" y="28.3">1</text>
<text x=".5" y="79.8">2</text>
<text x="293.3" y="79.8">2</text>
<text x=".5" y="131.3">3</text>
<text x="293.3" y="131.3">3</text>
<text x=".5" y="182.8">4</text>
<text x="293.3" y="182.8">4</text>
<text x="30.7" y="208.8">A</text>
<text x="89" y="208.8">B</text>
<text x="147.2" y="208.8">C</text>
<text x="205.5" y="208.8">D</text>
<text x="263.7" y="208.8">E</text>
</g>
</svg>
